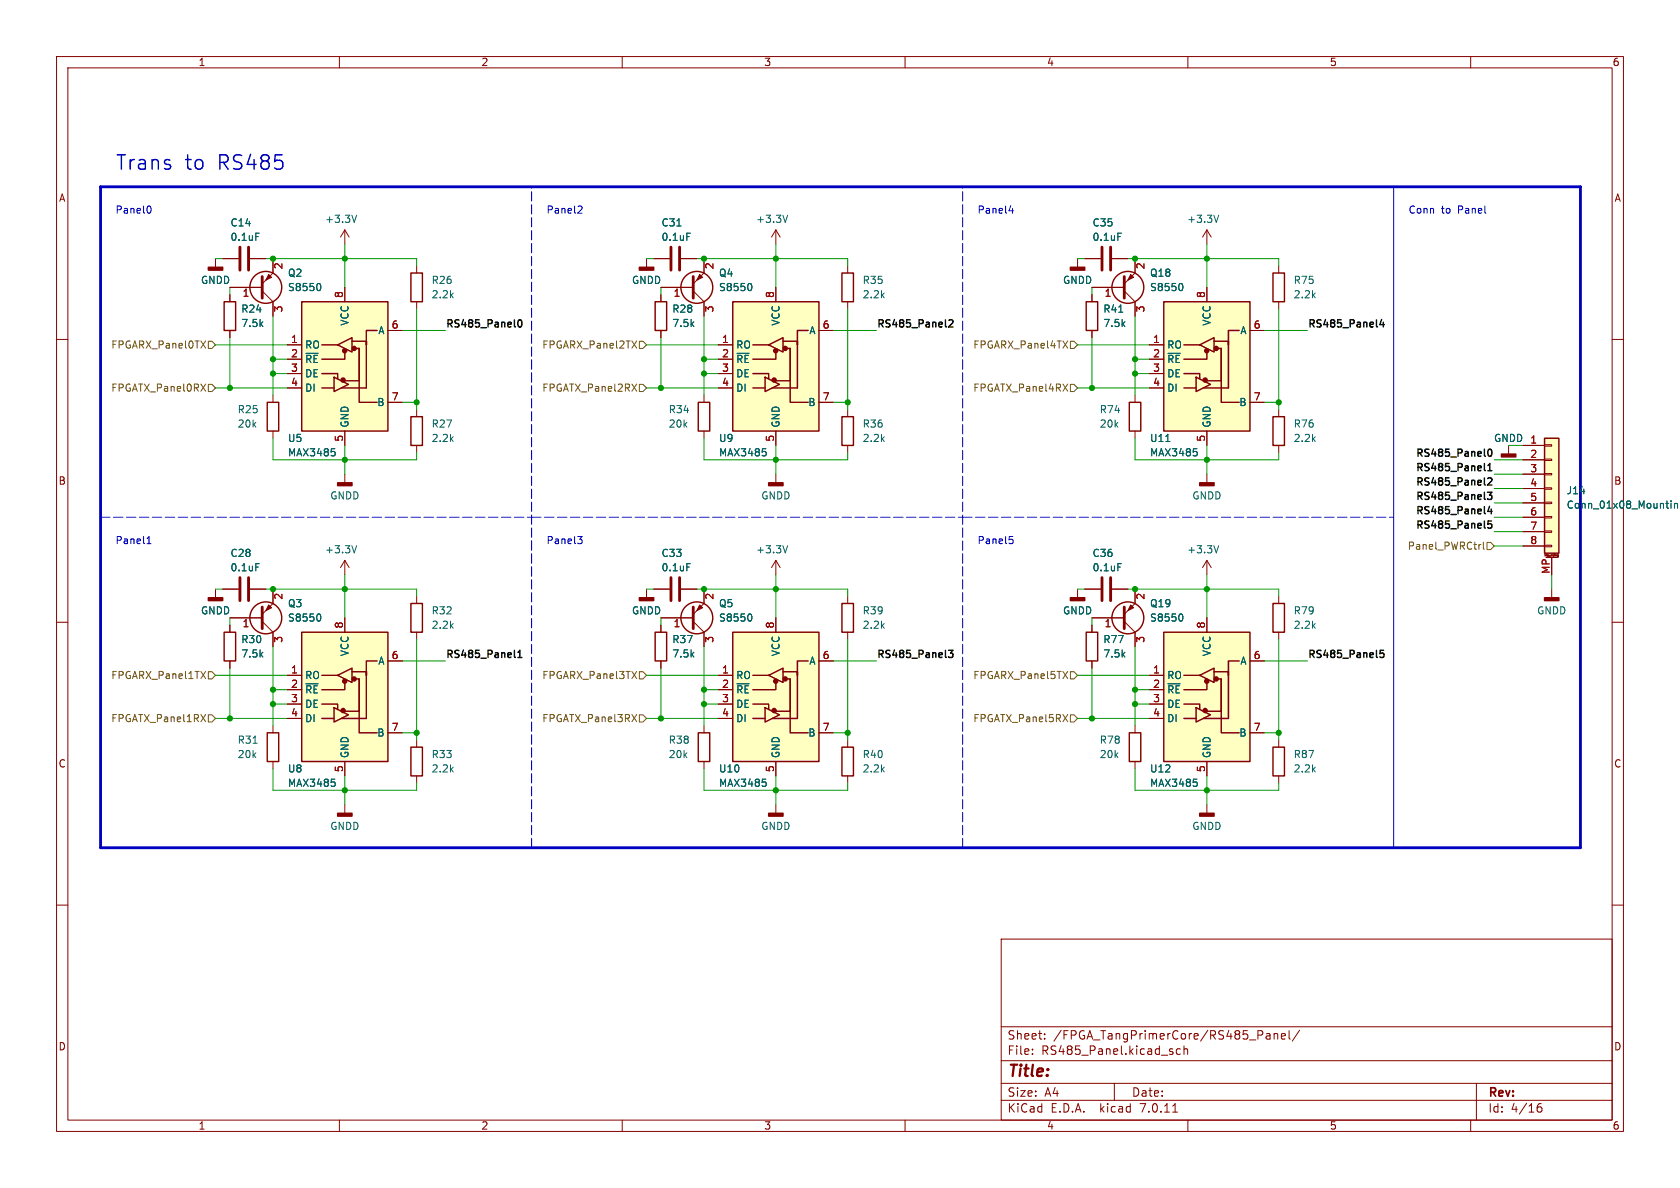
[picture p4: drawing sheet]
<svg xmlns="http://www.w3.org/2000/svg" width="297mm" height="210mm" viewBox="0 0 297 210" stroke-linecap="round" stroke-linejoin="round" font-family="sans-serif">
<g fill="none" stroke="#840000" stroke-width=".18">
<path d="M10 10h277v190h-277zM12 12h273v186h-273zM60 10v2M110 10v2M160 10v2M210 10v2M260 10v2M10 60h2M38.1 45.7v1.5M39.4 45.7h2.8M40.6 50.8h5.8M40.6 52.1v1.2"/>
<path d="M40.6 58.4v1.3M44.2 45.7h2.8M46.4 51.4l1.9 1.9v2.6M48.3 45.7v2.6l-1.9 1.9M61 40.6v2.6M61 50.8v2.5M61 40.6l-.8 1.3M61 40.6l.7 1.3M68.6 58.4h2.5M73.7 47v1.3M73.7 53.3v1.3M114.3 45.7v1.5"/>
<path d="M115.6 45.7h2.8M116.8 52.1v1.2M116.8 58.4v1.3M116.8 50.8h5.8M120.4 45.7h2.8M122.6 51.4l1.9 1.9v2.6M124.5 45.7v2.6l-1.9 1.9M137.2 40.6v2.6M137.2 50.8v2.5M137.2 40.6l-.8 1.3M137.2 40.6l.7 1.3M144.8 58.4h2.5"/>
<path d="M149.9 47v1.3M149.9 53.3v1.3M190.5 45.7v1.5M191.8 45.7h2.8M193 52.1v1.2M193 58.4v1.3M193 50.8h5.8M196.6 45.7h2.8M198.8 51.4l1.9 1.9v2.6M200.7 45.7v2.6l-1.9 1.9M213.4 40.6v2.6M213.4 50.8v2.5"/>
<path d="M213.4 40.6l-.8 1.3M213.4 40.6l.7 1.3M221 58.4h2.5M226.1 47v1.3M226.1 53.3v1.3M285 60h2M48.3 69.9v1.2M48.3 76.2v1.3M50.8 61h2.5M50.8 63.5h2.5M50.8 66h2.5M50.8 68.6h2.5"/>
<path d="M61 76.2v2.5M62.2 60.3h.1M68.6 71.1h2.5M73.7 72.4v1.3M73.7 78.7v1.3M124.5 69.9v1.2M124.5 76.2v1.3M127 61h2.5M127 63.5h2.5M127 66h2.5M127 68.6h2.5M137.2 76.2v2.5"/>
<path d="M138.4 60.3h.1M144.8 71.1h2.5M149.9 72.4v1.3M149.9 78.7v1.3M200.7 69.9v1.2M200.7 76.2v1.3M203.2 61h2.5M203.2 63.5h2.5M203.2 66h2.5M203.2 68.6h2.5M213.4 76.2v2.5M214.6 60.3h.1"/>
<path d="M221 71.1h2.5M226.1 72.4v1.3M226.1 78.7v1.3M266.7 78.7v1.6M269.2 78.7h3.8M273 78.6h1.3v.3h-1.3zM61 99.1l-.8 1.2M61 83.8v1.5M61 99.1v2.5M61 99.1l.7 1.2M137.2 83.8v1.5M137.2 99.1v2.5"/>
<path d="M137.2 99.1l-.8 1.2M137.2 99.1l.7 1.2M213.4 83.8v1.5M213.4 99.1v2.5M213.4 99.1l-.8 1.2M213.4 99.1l.7 1.2M269.2 81.3h3.8M269.2 83.8h3.8M269.2 86.4h3.8M269.2 88.9h3.8M269.2 91.4h3.8M269.2 94h3.8"/>
<path d="M269.2 96.5h3.8M273 96.4h1.3v.2h-1.3zM273 93.9h1.3v.2h-1.3zM273 91.3h1.3v.3h-1.3zM273 88.8h1.3v.2h-1.3zM273 86.2h1.3v.3h-1.3zM273 83.7h1.3v.2h-1.3zM273 81.2h1.3v.2h-1.3zM273.1 98.3v-.3l.2 .2 .1-.2v.3M273.3 98.6h2M274.3 98.6v3M274.6 98v.3"/>
<path d="M274.8 98h.1M275.3 98.4h.2M275.3 98.1v.2h.2M275.4 98.1h-.1M275.4 98.1h.1M275.5 98.4h.1M275.5 98.1v.3M10 110h2M38.1 104.1v1.6M39.4 104.1h2.8M40.6 109.2h5.8M40.6 110.5v1.3"/>
<path d="M40.6 116.8v1.3M44.2 104.1h2.8M46.4 109.9l1.9 1.9v2.5M48.3 104.1v2.6l-1.9 1.9M50.8 119.4h2.5M61 109.2v2.6M62.2 118.7h.1M68.6 116.8h2.5M73.7 105.4v1.3M73.7 111.8v1.2M114.3 104.1v1.6M115.6 104.1h2.8"/>
<path d="M116.8 110.5v1.3M116.8 116.8v1.3M116.8 109.2h5.8M120.4 104.1h2.8M122.6 109.9l1.9 1.9v2.5M124.5 104.1v2.6l-1.9 1.9M127 119.4h2.5M137.2 109.2v2.6M138.4 118.7h.1M144.8 116.8h2.5M149.9 105.4v1.3M149.9 111.8v1.2"/>
<path d="M190.5 104.1v1.6M191.8 104.1h2.8M193 110.5v1.3M193 116.8v1.3M193 109.2h5.8M196.6 104.1h2.8M198.8 109.9l1.9 1.9v2.5M200.7 104.1v2.6l-1.9 1.9M203.2 119.4h2.5M213.4 109.2v2.6M214.6 118.7h.1M221 116.8h2.5"/>
<path d="M226.1 105.4v1.3M226.1 111.8v1.2M274.3 104.1v1.6M285 110h2M48.3 128.3v1.2M48.3 134.6v1.3M50.8 121.9h2.5M50.8 124.5h2.5M50.8 127h2.5M61 134.6v2.6M68.6 129.5h2.5M73.7 130.8v1.3"/>
<path d="M73.7 137.2v1.2M124.5 128.3v1.2M124.5 134.6v1.3M127 121.9h2.5M127 124.5h2.5M127 127h2.5M137.2 134.6v2.6M144.8 129.5h2.5M149.9 130.8v1.3M149.9 137.2v1.2M200.7 128.3v1.2M200.7 134.6v1.3"/>
<path d="M203.2 121.9h2.5M203.2 124.5h2.5M203.2 127h2.5M213.4 134.6v2.6M221 129.5h2.5M226.1 130.8v1.3M226.1 137.2v1.2M10 160h2M61 142.2v1.6M137.2 142.2v1.6M213.4 142.2v1.6M285 160h2"/>
<path d="M177 166h108v32h-108zM60 198v2M110 198v2M160 198v2M177 194.5h108M177 191.5h108M177 187.5h108M177 181.5h108M182.5 186.3v.1M182.5 185.5v.1M184.7 183.6v.1M184.7 182.8v.1"/>
<path d="M197 191.5v3M207.3 196.6h.9M208.7 185.5l-.5-.1-.2 .3v.4l.1 .2h.6M209.3 185.5l.2-.1 .4 .1 .1 .9M209.3 184.9v1.5M210 198v2M223.9 182.8h.6v.9M223.9 183.6h.6M224.5 183.1l-.6 .1M225.2 182.8l.3-.1 .3 .1 .1 .9M225.2 182.7v1M226.5 183.2l.7-.1v-.3l-.5-.1-.2 .2 .1 .7h.6"/>
<path d="M227.9 182.2v1.3l.2 .2M229.7 182.1l-1.2 2M260 198v2M261 191.5v6.5M271.7 196l.3-.3h.5l.1 .3v.3l-.3 .3h-.3l-.3-.3M272.5 195.1a.6 .6 0 0 0-.8 .6"/>
</g>
<g fill="none" stroke="#840000" stroke-width=".25">
<path d="M39.6 53.3h2.1v5.1h-2.1zM53.3 53.3h15.3v22.9h-15.3zM66.7 58.4h-1.9v2.6v-.7M72.6 48.3h2.1v5h-2.1zM115.8 53.3h2.1v5.1h-2.1zM129.5 53.3h15.3v22.9h-15.3zM142.9 58.4h-1.9v2.6v-.7M148.8 48.3h2.1v5h-2.1zM192 53.3h2.1v5.1h-2.1zM205.7 53.3h15.3v22.9h-15.3zM219.1 58.4h-1.9v2.6v-.7M225 48.3h2.1v5h-2.1z"/>
<path d="M47.2 71.1h2.1v5.1h-2.1zM56.9 66h2.8v1M56.9 68.6h2.2M56.9 61h2.8M59.1 66.7l2.5 1.2-2.5 1.3zM59.7 61l2.5-1.3v2.5zM61 62.2v1.3h-4.1M62.2 60.3h2.6v8.3h-4.5M62.9 61.6h.6v9.5h3.2M63.5 61.6v5.7h-2.5M72.6 73.7h2.1v5h-2.1zM123.4 71.1h2.1v5.1h-2.1z"/>
<path d="M133.1 66h2.8v1M133.1 68.6h2.2M133.1 61h2.8M135.3 66.7l2.5 1.2-2.5 1.3zM135.9 61l2.5-1.3v2.5zM137.2 62.2v1.3h-4.1M138.4 60.3h2.6v8.3h-4.5M139.1 61.6h.6v9.5h3.2M139.7 61.6v5.7h-2.5M148.8 73.7h2.1v5h-2.1zM199.6 71.1h2.1v5.1h-2.1zM209.3 66h2.8v1"/>
<path d="M209.3 68.6h2.2M209.3 61h2.8M211.5 66.7l2.5 1.2-2.5 1.3zM212.1 61l2.5-1.3v2.5zM213.4 62.2v1.3h-4.1M214.6 60.3h2.6v8.3h-4.5M215.3 61.6h.6v9.5h3.2M215.9 61.6v5.7h-2.5M225 73.7h2.1v5h-2.1zM273 77.5h2.6v20.3h-2.6zM39.6 111.8h2.1v5h-2.1zM53.3 111.8h15.3v22.8h-15.3z"/>
<path d="M56.9 119.4h2.8M59.7 119.4l2.5-1.3v2.6zM62.2 118.7h2.6v8.3h-4.5M66.7 116.8h-1.9v2.6v-.7M72.6 106.7h2.1v5.1h-2.1zM115.8 111.8h2.1v5h-2.1zM129.5 111.8h15.3v22.8h-15.3zM133.1 119.4h2.8M135.9 119.4l2.5-1.3v2.6zM138.4 118.7h2.6v8.3h-4.5M142.9 116.8h-1.9v2.6v-.7M148.8 106.7h2.1v5.1h-2.1z"/>
<path d="M192 111.8h2.1v5h-2.1zM205.7 111.8h15.3v22.8h-15.3zM209.3 119.4h2.8M212.1 119.4l2.5-1.3v2.6zM214.6 118.7h2.6v8.3h-4.5M219.1 116.8h-1.9v2.6v-.7M225 106.7h2.1v5.1h-2.1zM47.2 129.5h2.1v5.1h-2.1zM56.9 124.5h2.8v.6M56.9 127h2.2M59.1 125.1l2.5 1.3-2.5 1.2zM59.7 125.1v.3"/>
<path d="M61 120.7v1.2h-4.1M62.9 120h.6v9.5h3.2M63.5 120v5.7h-2.5M72.6 132.1h2.1v5.1h-2.1zM123.4 129.5h2.1v5.1h-2.1zM133.1 124.5h2.8v.6M133.1 127h2.2M135.3 125.1l2.5 1.3-2.5 1.2zM135.9 125.1v.3M137.2 120.7v1.2h-4.1M139.1 120h.6v9.5h3.2M139.7 120v5.7h-2.5"/>
<path d="M148.8 132.1h2.1v5.1h-2.1zM199.6 129.5h2.1v5.1h-2.1zM209.3 124.5h2.8v.6M209.3 127h2.2M211.5 125.1l2.5 1.3-2.5 1.2zM212.1 125.1v.3M213.4 120.7v1.2h-4.1M215.3 120h.6v9.5h3.2M215.9 120v5.7h-2.5M225 132.1h2.1v5.1h-2.1z"/>
<circle cx="47" cy="50.8" r="2.82"/>
<circle cx="123.2" cy="50.8" r="2.82"/>
<circle cx="199.4" cy="50.8" r="2.82"/>
<circle cx="47" cy="109.2" r="2.82"/>
<circle cx="123.2" cy="109.2" r="2.82"/>
<circle cx="199.4" cy="109.2" r="2.82"/>
</g>
<g fill="#840000" stroke="#840000" stroke-width=".25">
<path d="M273 105.7h2.6v.5h-2.6z"/>
<path d="M135.9 143.8h2.5v.5h-2.5z"/>
<path d="M212.1 143.8h2.5v.5h-2.5z"/>
<path d="M36.8 105.7h2.6v.5h-2.6z"/>
<path d="M212.1 85.3h2.5v.6h-2.5z"/>
<path d="M59.7 143.8h2.5v.5h-2.5z"/>
<path d="M265.4 80.3h2.6v.5h-2.6z"/>
<path d="M59.7 85.3h2.5v.6h-2.5z"/>
<path d="M189.2 105.7h2.6v.5h-2.6z"/>
<path d="M189.2 47.2h2.6v.6h-2.6z"/>
<path d="M36.8 47.2h2.6v.6h-2.6z"/>
<path d="M113 47.2h2.6v.6h-2.6z"/>
<path d="M135.9 85.3h2.5v.6h-2.5z"/>
<path d="M113 105.7h2.6v.5h-2.6z"/>
<circle cx="136.9" cy="125.6" r=".36"/>
<circle cx="137.1" cy="120.4" r=".36"/>
<circle cx="138.8" cy="120" r=".36"/>
<circle cx="213.1" cy="125.6" r=".36"/>
<circle cx="213.3" cy="120.4" r=".36"/>
<circle cx="215" cy="120" r=".36"/>
<circle cx="213.1" cy="67.2" r=".36"/>
<circle cx="213.3" cy="62" r=".36"/>
<circle cx="215" cy="61.6" r=".36"/>
<circle cx="60.7" cy="67.2" r=".36"/>
<circle cx="60.9" cy="62" r=".36"/>
<circle cx="62.6" cy="61.6" r=".36"/>
<circle cx="60.7" cy="125.6" r=".36"/>
<circle cx="60.9" cy="120.4" r=".36"/>
<circle cx="62.6" cy="120" r=".36"/>
<circle cx="136.9" cy="67.2" r=".36"/>
<circle cx="137.1" cy="62" r=".36"/>
<circle cx="138.8" cy="61.6" r=".36"/>
</g>
<g fill="none" stroke="#840000" stroke-width=".51">
<path d="M42.4 43.7v4.1M43.9 43.7v4.1M46.4 48.9v3.8M118.6 43.7v4.1M120.1 43.7v4.1M122.6 48.9v3.8M194.8 43.7v4.1M196.3 43.7v4.1M198.8 48.9v3.8M42.4 102.1v4.1M43.9 102.1v4.1M46.4 107.3v3.8"/>
<path d="M118.6 102.1v4.1M120.1 102.1v4.1M122.6 107.3v3.8M194.8 102.1v4.1M196.3 102.1v4.1M198.8 107.3v3.8"/>
</g>
<g fill="none" stroke="#006464" stroke-width=".18">
<path d="M63 38l-.4 1.3M119.7 39.9h.7M139.2 38l-.4 1.3M215.4 38l-.4 1.3M45.2 41.2h.6M56.4 50.1a.79 .79 0 0 1 0 1.3M121.4 41.2h.6M132.6 50.1a.79 .79 0 0 1 0 1.3M197.6 41.2h.6M197.8 55.2h.7M208.8 50.1a.79 .79 0 0 1 0 1.3M58.6 79.3h.6"/>
<path d="M59 79.8l.3 .2v.3l-.3 .3M134.8 79.3h.6M135.2 79.8l.3 .2v.3l-.3 .3M206.1 78h.7M211 79.3h.6M211.4 79.8l.3 .2v.3l-.3 .3M45.2 99.6h.6M63 96.5l-.4 1.2M121.4 99.6h.6M139.2 96.5l-.4 1.2M197.6 99.6h.6M215.4 96.5l-.4 1.2"/>
<path d="M56.4 108.5a.79 .79 0 0 1 0 1.3M132.6 108.5a.79 .79 0 0 1 0 1.3M208.8 108.5a.79 .79 0 0 1 0 1.3M44.7 131.4h.8M58.6 137.7h.6M59 138.2l.3 .3v.3l-.3 .2M134.8 137.7h.6M135.2 138.2l.3 .3v.3l-.3 .2M211 137.7h.6M211.4 138.2l.3 .3v.3l-.3 .2"/>
</g>
<g fill="#ffffc2" stroke="#ffffc2" stroke-width=".18">
<path d="M129.5 111.8h15.3v22.8h-15.3z"/>
<path d="M205.7 111.8h15.3v22.8h-15.3z"/>
<path d="M205.7 53.3h15.3v22.9h-15.3z"/>
<path d="M273 77.5h2.6v20.3h-2.6z"/>
<path d="M53.3 53.3h15.3v22.9h-15.3z"/>
<path d="M53.3 111.8h15.3v22.8h-15.3z"/>
<path d="M129.5 53.3h15.3v22.9h-15.3z"/>
</g>
<g fill="#840000" stroke="#840000" stroke-width=".18">
<path d="M123.7 48.5l.5 .5-1 .5z"/>
<path d="M199.9 106.9l.5 .5-1 .6z"/>
<path d="M199.9 48.5l.5 .5-1 .5z"/>
<path d="M47.5 48.5l.5 .5-1 .5z"/>
<path d="M47.5 106.9l.5 .5-1 .6z"/>
<path d="M123.7 106.9l.5 .5-1 .6z"/>
</g>
<g fill="none" stroke="#725600" stroke-width=".18">
<path d="M35.5 60.3l.9 1.2M35.5 67.9l.9 1.3M36.4 60.3l-.9 1.2M36.4 67.9l-.9 1.3M36.8 60.3h.7l.6 .7-.6 .6h-.7zM36.8 67.9h.7l.6 .7-.6 .6h-.7zM111.7 60.3l.9 1.2M111.7 67.9l.9 1.3M112.6 60.3l-.9 1.2M112.6 67.9l-.9 1.3M113 60.3h.7l.6 .7-.6 .6h-.7zM113 67.9h.7l.6 .7-.6 .6h-.7z"/>
<path d="M187.9 60.3l.9 1.2M187.9 67.9l.9 1.3M188.8 60.3l-.9 1.2M188.8 67.9l-.9 1.3M189.2 60.3h.7l.6 .7-.6 .6h-.7zM189.2 67.9h.7l.6 .7-.6 .6h-.7zM261.8 96.3h-.2M262.2 95.8v1.1l.2 .2M262.9 95.9h.6l.7 .6-.7 .7h-.6zM35.5 118.7l.9 1.3M36.4 118.7l-.9 1.3M36.8 118.7h.7l.6 .7-.6 .6h-.7z"/>
<path d="M111.7 118.7l.9 1.3M112.6 118.7l-.9 1.3M113 118.7h.7l.6 .7-.6 .6h-.7zM187.9 118.7l.9 1.3M188.8 118.7l-.9 1.3M189.2 118.7h.7l.6 .7-.6 .6h-.7zM35.5 126.3l.9 1.3M36.4 126.3l-.9 1.3M36.8 126.4h.7l.6 .6-.6 .6h-.7zM111.7 126.3l.9 1.3M112.6 126.3l-.9 1.3M113 126.4h.7l.6 .6-.6 .6h-.7z"/>
<path d="M187.9 126.3l.9 1.3M188.8 126.3l-.9 1.3M189.2 126.4h.7l.6 .6-.6 .6h-.7z"/>
</g>
<g fill="none" stroke="#0f0f0f" stroke-width=".25">
<path d="M91.7 56.7l.1-.2a.68 .68 0 0 1 .5 .7 .68 .68 0 0 1-.5 .6l-.1-.1-.2-.4zM167.7 56.7l.5-.2 .3 .4-.8 .9h.8M244.2 56.5l-.3 .9h.8M244.6 57v.8M263.1 79.5l.2-.1a.68 .68 0 0 1 .5 .6 .68 .68 0 0 1-.5 .7l-.2-.2-.1-.3zM262.4 83l.2 .2M263 87h.8l-.5 .5 .4 .1v.6l-.2 .1-.5-.1M263 84.6l.5-.1 .3 .3-.8 .9h.8M263 83.2h.8M263 82.3l.4-.4v1.3M263.3 89.5l-.3 .9h.8M263.6 90v.8"/>
<path d="M263.7 92.1h-.6l-.1 .6 .2-.1h.4l.2 .2-.1 .4-.2 .2-.5-.2M91.5 116.2h.8M91.5 115.3l.4-.3v1.2M167.7 115h.8l-.5 .4 .4 .2v.5l-.2 .1-.5-.1M244.6 115h-.6l-.1 .6 .2-.2 .5 .1 .1 .2-.1 .4-.2 .1-.5-.1"/>
</g>
<path d="M26.3 36.4a.68 .68 0 0 1 .4 .7 .68 .68 0 0 1-.4 .6M102.4 36.4l.4 .1 .1 .3-.8 .9h.8M178.4 37.3h.8M179 36.8v.9M246.4 33v116.9M26 96.1h.7M26 95.2l.3-.4v1.3M102.1 94.8h.8l-.4 .5 .3 .1 .1 .5-.2 .2h-.4M178.4 94.8h.6M178.6 95.3h.3l.2 .3-.1 .4-.4 .1" fill="none" stroke="#0000c2" stroke-width=".18"/>
<path d="M17.8 33h261.6v116.9h-261.6z" fill="none" stroke="#0000c2" stroke-width=".5"/>
<path d="M17.8 91.4h76.2M94 91.4h76.2M170.2 91.4h76.2M94 149.9v-116.9M170.2 149.9v-116.9" fill="none" stroke="#0000c2" stroke-width=".18" stroke-dasharray="1.7 .6"/>
<g fill="none" stroke="#009600" stroke-width=".18">
<path d="M38.1 45.7h1.3M40.6 50.8v1.3M40.6 59.7v8.9M47 45.7h26.7v1.3M48.3 55.9v14M61 43.2v7.6M71.1 58.4h7.6M73.7 54.6v17.8M114.3 45.7h1.3M116.8 50.8v1.3M116.8 59.7v8.9M123.2 45.7h26.7v1.3"/>
<path d="M124.5 55.9v14M137.2 43.2v7.6M147.3 58.4h7.6M149.9 54.6v17.8M190.5 45.7h1.3M193 50.8v1.3M193 59.7v8.9M199.4 45.7h26.7v1.3M200.7 55.9v14M213.4 43.2v7.6M223.5 58.4h7.6M226.1 54.6v17.8"/>
<path d="M38.1 61h12.7M38.1 68.6h12.7M48.3 77.5v3.8h25.4v-1.3M48.3 63.5h2.5M48.3 66h2.5M61 78.7v5.1M71.1 71.1h2.6M114.3 61h12.7M114.3 68.6h12.7M124.5 77.5v3.8h25.4v-1.3M124.5 63.5h2.5M124.5 66h2.5"/>
<path d="M137.2 78.7v5.1M147.3 71.1h2.6M190.5 61h12.7M190.5 68.6h12.7M200.7 77.5v3.8h25.4v-1.3M200.7 63.5h2.5M200.7 66h2.5M213.4 78.7v5.1M223.5 71.1h2.6M264.2 81.3h5M264.2 83.8h5M264.2 91.4h5"/>
<path d="M264.2 86.4h5M264.2 94h5M264.2 96.5h5M264.2 88.9h5M38.1 104.1h1.3M38.1 119.4h12.7M40.6 109.2v1.3M40.6 118.1v8.9M47 104.1h26.7v1.3M48.3 114.3v14M61 101.6v7.6M71.1 116.8h7.6"/>
<path d="M73.7 113v17.8M114.3 104.1h1.3M114.3 119.4h12.7M116.8 109.2v1.3M116.8 118.1v8.9M123.2 104.1h26.7v1.3M124.5 114.3v14M137.2 101.6v7.6M147.3 116.8h7.6M149.9 113v17.8M190.5 104.1h1.3M190.5 119.4h12.7"/>
<path d="M193 109.2v1.3M193 118.1v8.9M199.4 104.1h26.7v1.3M200.7 114.3v14M213.4 101.6v7.6M223.5 116.8h7.6M226.1 113v17.8M274.3 101.6v2.5M38.1 127h12.7M48.3 135.9v3.8h25.4v-1.3M48.3 124.5h2.5M48.3 121.9h2.5"/>
<path d="M61 137.2v5M71.1 129.5h2.6M114.3 127h12.7M124.5 135.9v3.8h25.4v-1.3M124.5 124.5h2.5M124.5 121.9h2.5M137.2 137.2v5M147.3 129.5h2.6M190.5 127h12.7M200.7 135.9v3.8h25.4v-1.3M200.7 124.5h2.5M200.7 121.9h2.5"/>
<path d="M213.4 137.2v5M223.5 129.5h2.6"/>
</g>
<g fill="#009600" stroke="#009600" stroke-width=".18">
<circle cx="213.4" cy="104.1" r=".46"/>
<circle cx="200.7" cy="104.1" r=".46"/>
<circle cx="200.7" cy="121.9" r=".46"/>
<circle cx="193" cy="127" r=".46"/>
<circle cx="200.7" cy="124.5" r=".46"/>
<circle cx="213.4" cy="81.3" r=".46"/>
<circle cx="226.1" cy="129.5" r=".46"/>
<circle cx="200.7" cy="66" r=".46"/>
<circle cx="193" cy="68.6" r=".46"/>
<circle cx="200.7" cy="63.5" r=".46"/>
<circle cx="226.1" cy="71.1" r=".46"/>
<circle cx="213.4" cy="45.7" r=".46"/>
<circle cx="200.7" cy="45.7" r=".46"/>
<circle cx="213.4" cy="139.7" r=".46"/>
<circle cx="61" cy="139.7" r=".46"/>
<circle cx="73.7" cy="129.5" r=".46"/>
<circle cx="61" cy="104.1" r=".46"/>
<circle cx="48.3" cy="121.9" r=".46"/>
<circle cx="48.3" cy="124.5" r=".46"/>
<circle cx="124.5" cy="45.7" r=".46"/>
<circle cx="124.5" cy="66" r=".46"/>
<circle cx="116.8" cy="68.6" r=".46"/>
<circle cx="149.9" cy="71.1" r=".46"/>
<circle cx="137.2" cy="45.7" r=".46"/>
<circle cx="48.3" cy="104.1" r=".46"/>
<circle cx="73.7" cy="71.1" r=".46"/>
<circle cx="40.6" cy="127" r=".46"/>
<circle cx="48.3" cy="45.7" r=".46"/>
<circle cx="61" cy="45.7" r=".46"/>
<circle cx="48.3" cy="63.5" r=".46"/>
<circle cx="40.6" cy="68.6" r=".46"/>
<circle cx="48.3" cy="66" r=".46"/>
<circle cx="61" cy="81.3" r=".46"/>
<circle cx="137.2" cy="139.7" r=".46"/>
<circle cx="124.5" cy="124.5" r=".46"/>
<circle cx="124.5" cy="104.1" r=".46"/>
<circle cx="149.9" cy="129.5" r=".46"/>
<circle cx="116.8" cy="127" r=".46"/>
<circle cx="137.2" cy="81.3" r=".46"/>
<circle cx="124.5" cy="63.5" r=".46"/>
<circle cx="124.5" cy="121.9" r=".46"/>
<circle cx="137.2" cy="104.1" r=".46"/>
</g>
<g font-size="3.5" fill="#0000c2">
<text x="20.3" y="30.2">Trans</text>
<text x="32.7" y="30.2">to</text>
<text x="38.6" y="30.2">RS485</text>
</g>
<text font-size="2.8" fill="#840000" x="178" y="190.9">Title:</text>
<g font-size="2.1" fill="#840000">
<text x="178" y="184">Sheet:</text>
<text x="186.2" y="184">/FPGA_TangPrimerCore/RS485_Panel/</text>
<text x="178" y="186.7">File:</text>
<text x="184.1" y="186.7">RS485_Panel.kicad_sch</text>
<text x="178" y="196.9">KiCad</text>
<text x="178" y="194.1">Size:</text>
<text x="184.7" y="194.1">A4</text>
<text x="185.7" y="196.9">E.D.A.</text>
<text x="194.6" y="196.9">kicad</text>
<text x="200" y="194.1">Date:</text>
<text x="201.8" y="196.9">7.0.11</text>
<text x="263" y="194.3">Rev:</text>
<text x="263" y="196.9">Id:</text>
<text x="267.1" y="196.9">4/16</text>
</g>
<g font-size="1.8" fill="#840000">
<text x="35" y="11.9">1</text>
<text x="85" y="11.9">2</text>
<text x="135" y="11.9">3</text>
<text x="185" y="11.9">4</text>
<text x="235" y="11.9">5</text>
<text x="285" y="11.9">6</text>
<text x="10.3" y="35.9">A</text>
<text x="285.3" y="35.9">A</text>
<text x="10.3" y="85.9">B</text>
<text x="285.3" y="85.9">B</text>
<text x="10.3" y="135.9">C</text>
<text x="285.3" y="135.9">C</text>
<text x="10.3" y="185.9">D</text>
<text x="285.3" y="185.9">D</text>
<text x="35" y="199.9">1</text>
<text x="85" y="199.9">2</text>
<text x="135" y="199.9">3</text>
<text x="185" y="199.9">4</text>
<text x="235" y="199.9">5</text>
<text x="285" y="199.9">6</text>
</g>
<g font-size="1.8" fill="#0000c2">
<text x="20.3" y="37.9">Panel0</text>
<text x="96.5" y="37.9">Panel2</text>
<text x="172.7" y="37.9">Panel4</text>
<text x="248.9" y="37.9">Conn</text>
<text x="254.8" y="37.9">to</text>
<text x="257.9" y="37.9">Panel</text>
<text x="20.3" y="96.3">Panel1</text>
<text x="96.5" y="96.3">Panel3</text>
<text x="172.7" y="96.3">Panel5</text>
</g>
<g font-size="1.8" fill="#006464">
<text x="40.6" y="40.2">C14</text>
<text x="57.4" y="39.6">+3.3V</text>
<text x="116.8" y="40.2">C31</text>
<text x="133.6" y="39.6">+3.3V</text>
<text x="193" y="40.2">C35</text>
<text x="209.8" y="39.6">+3.3V</text>
<text x="40.6" y="42.8">0.1uF</text>
<text x="116.8" y="42.8">0.1uF</text>
<text x="193" y="42.8">0.1uF</text>
<text x="35.4" y="50.4">GNDD</text>
<text x="50.8" y="51.7">S8550</text>
<text x="50.8" y="49.1">Q2</text>
<text x="76.2" y="52.9">2.2k</text>
<text x="76.2" y="50.4">R26</text>
<text x="111.6" y="50.4">GNDD</text>
<text x="127" y="51.7">S8550</text>
<text x="127" y="49.1">Q4</text>
<text x="152.4" y="52.9">2.2k</text>
<text x="152.4" y="50.4">R35</text>
<text x="187.8" y="50.4">GNDD</text>
<text x="203.2" y="49.1">Q18</text>
<text x="203.2" y="51.7">S8550</text>
<text x="228.6" y="52.9">2.2k</text>
<text x="228.6" y="50.4">R75</text>
<text x="42.6" y="58">7.5k</text>
<text x="42.6" y="55.5">R24</text>
<text x="61.8" y="57.7" transform="rotate(-90 61.8 57.7)">VCC</text>
<text x="66.8" y="59.3">A</text>
<text x="118.8" y="58">7.5k</text>
<text x="118.8" y="55.5">R28</text>
<text x="138" y="57.7" transform="rotate(-90 138 57.7)">VCC</text>
<text x="143" y="59.3">A</text>
<text x="195" y="58">7.5k</text>
<text x="195" y="55.5">R41</text>
<text x="214.2" y="57.7" transform="rotate(-90 214.2 57.7)">VCC</text>
<text x="219.2" y="59.3">A</text>
<text x="53.8" y="61.8">RO</text>
<text x="53.8" y="64.4">~{RE}</text>
<text x="130" y="61.8">RO</text>
<text x="130" y="64.4">~{RE}</text>
<text x="206.2" y="61.8">RO</text>
<text x="206.2" y="64.4">~{RE}</text>
<text x="53.8" y="66.9">DE</text>
<text x="53.8" y="69.4">DI</text>
<text x="66.6" y="72">B</text>
<text x="130" y="66.9">DE</text>
<text x="130" y="69.4">DI</text>
<text x="142.8" y="72">B</text>
<text x="206.2" y="66.9">DE</text>
<text x="206.2" y="69.4">DI</text>
<text x="219" y="72">B</text>
<text x="41.9" y="75.8">20k</text>
<text x="41.9" y="73.3">R25</text>
<text x="61.8" y="75.7" transform="rotate(-90 61.8 75.7)">GND</text>
<text x="76.2" y="75.8">R27</text>
<text x="118.1" y="75.8">20k</text>
<text x="118.1" y="73.3">R34</text>
<text x="138" y="75.7" transform="rotate(-90 138 75.7)">GND</text>
<text x="152.4" y="75.8">R36</text>
<text x="194.3" y="75.8">20k</text>
<text x="194.3" y="73.3">R74</text>
<text x="214.2" y="75.7" transform="rotate(-90 214.2 75.7)">GND</text>
<text x="228.6" y="75.8">R76</text>
<text x="50.8" y="80.9">MAX3485</text>
<text x="50.8" y="78.3">U5</text>
<text x="76.2" y="78.3">2.2k</text>
<text x="127" y="80.9">MAX3485</text>
<text x="127" y="78.3">U9</text>
<text x="152.4" y="78.3">2.2k</text>
<text x="203.2" y="78.3">U11</text>
<text x="203.2" y="80.9">MAX3485</text>
<text x="228.6" y="78.3">2.2k</text>
<text x="58.3" y="88.5">GNDD</text>
<text x="134.5" y="88.5">GNDD</text>
<text x="210.7" y="88.5">GNDD</text>
<text x="276.9" y="87.6">J14</text>
<text x="276.9" y="90.1">Conn_01x08_MountingPin</text>
<text x="40.6" y="98.7">C28</text>
<text x="40.6" y="101.2">0.1uF</text>
<text x="57.4" y="98">+3.3V</text>
<text x="116.8" y="98.7">C33</text>
<text x="116.8" y="101.2">0.1uF</text>
<text x="133.6" y="98">+3.3V</text>
<text x="193" y="98.7">C36</text>
<text x="193" y="101.2">0.1uF</text>
<text x="209.8" y="98">+3.3V</text>
<text x="50.8" y="107.5">Q3</text>
<text x="127" y="107.5">Q5</text>
<text x="203.2" y="107.5">Q19</text>
<text x="35.4" y="108.8">GNDD</text>
<text x="42.6" y="113.9">R30</text>
<text x="50.8" y="110.1">S8550</text>
<text x="76.2" y="111.4">2.2k</text>
<text x="76.2" y="108.8">R32</text>
<text x="111.6" y="108.8">GNDD</text>
<text x="118.8" y="113.9">R37</text>
<text x="127" y="110.1">S8550</text>
<text x="152.4" y="111.4">2.2k</text>
<text x="152.4" y="108.8">R39</text>
<text x="187.8" y="108.8">GNDD</text>
<text x="195" y="113.9">R77</text>
<text x="203.2" y="110.1">S8550</text>
<text x="228.6" y="111.4">2.2k</text>
<text x="228.6" y="108.8">R79</text>
<text x="271.6" y="108.8">GNDD</text>
<text x="42.6" y="116.4">7.5k</text>
<text x="61.8" y="116.1" transform="rotate(-90 61.8 116.1)">VCC</text>
<text x="66.8" y="117.7">A</text>
<text x="118.8" y="116.4">7.5k</text>
<text x="138" y="116.1" transform="rotate(-90 138 116.1)">VCC</text>
<text x="143" y="117.7">A</text>
<text x="195" y="116.4">7.5k</text>
<text x="214.2" y="116.1" transform="rotate(-90 214.2 116.1)">VCC</text>
<text x="219.2" y="117.7">A</text>
<text x="53.8" y="120.2">RO</text>
<text x="53.8" y="122.8">~{RE}</text>
<text x="53.8" y="125.3">DE</text>
<text x="130" y="120.2">RO</text>
<text x="130" y="122.8">~{RE}</text>
<text x="130" y="125.3">DE</text>
<text x="206.2" y="120.2">RO</text>
<text x="206.2" y="122.8">~{RE}</text>
<text x="206.2" y="125.3">DE</text>
<text x="41.9" y="131.7">R31</text>
<text x="53.8" y="127.9">DI</text>
<text x="66.6" y="130.4">B</text>
<text x="118.1" y="131.7">R38</text>
<text x="130" y="127.9">DI</text>
<text x="142.8" y="130.4">B</text>
<text x="194.3" y="131.7">R78</text>
<text x="206.2" y="127.9">DI</text>
<text x="219" y="130.4">B</text>
<text x="41.9" y="134.2">20k</text>
<text x="50.8" y="136.8">U8</text>
<text x="61.8" y="134.1" transform="rotate(-90 61.8 134.1)">GND</text>
<text x="76.2" y="136.8">2.2k</text>
<text x="76.2" y="134.2">R33</text>
<text x="118.1" y="134.2">20k</text>
<text x="127" y="136.8">U10</text>
<text x="138" y="134.1" transform="rotate(-90 138 134.1)">GND</text>
<text x="152.4" y="136.8">2.2k</text>
<text x="152.4" y="134.2">R40</text>
<text x="194.3" y="134.2">20k</text>
<text x="203.2" y="136.8">U12</text>
<text x="214.2" y="134.1" transform="rotate(-90 214.2 134.1)">GND</text>
<text x="228.6" y="136.8">2.2k</text>
<text x="228.6" y="134.2">R87</text>
<text x="50.8" y="139.3">MAX3485</text>
<text x="127" y="139.3">MAX3485</text>
<text x="203.2" y="139.3">MAX3485</text>
<text x="58.3" y="146.9">GNDD</text>
<text x="134.5" y="146.9">GNDD</text>
<text x="210.7" y="146.9">GNDD</text>
</g>
<g font-size="1.8" fill="#a90000">
<text x="50.2" y="47.7" transform="rotate(-90 50.2 47.7)">2</text>
<text x="126.4" y="47.7" transform="rotate(-90 126.4 47.7)">2</text>
<text x="202.6" y="47.7" transform="rotate(-90 202.6 47.7)">2</text>
<text x="42.8" y="52.8">1</text>
<text x="60.7" y="52.8" transform="rotate(-90 60.7 52.8)">8</text>
<text x="119" y="52.8">1</text>
<text x="136.9" y="52.8" transform="rotate(-90 136.9 52.8)">8</text>
<text x="195.2" y="52.8">1</text>
<text x="213.1" y="52.8" transform="rotate(-90 213.1 52.8)">8</text>
<text x="50.2" y="55.3" transform="rotate(-90 50.2 55.3)">3</text>
<text x="69.1" y="58.2">6</text>
<text x="126.4" y="55.3" transform="rotate(-90 126.4 55.3)">3</text>
<text x="145.3" y="58.2">6</text>
<text x="202.6" y="55.3" transform="rotate(-90 202.6 55.3)">3</text>
<text x="221.5" y="58.2">6</text>
<text x="51.4" y="60.7">1</text>
<text x="51.4" y="63.2">2</text>
<text x="51.4" y="65.8">3</text>
<text x="127.6" y="60.7">1</text>
<text x="127.6" y="63.2">2</text>
<text x="127.6" y="65.8">3</text>
<text x="203.8" y="60.7">1</text>
<text x="203.8" y="63.2">2</text>
<text x="203.8" y="65.8">3</text>
<text x="51.4" y="68.3">4</text>
<text x="69.1" y="70.9">7</text>
<text x="127.6" y="68.3">4</text>
<text x="145.3" y="70.9">7</text>
<text x="203.8" y="68.3">4</text>
<text x="221.5" y="70.9">7</text>
<text x="60.7" y="78.2" transform="rotate(-90 60.7 78.2)">5</text>
<text x="136.9" y="78.2" transform="rotate(-90 136.9 78.2)">5</text>
<text x="213.1" y="78.2" transform="rotate(-90 213.1 78.2)">5</text>
<text x="264" y="78.3">GNDD 1</text>
<text x="270.4" y="81">2</text>
<text x="270.4" y="83.6">3</text>
<text x="270.4" y="86.1">4</text>
<text x="270.4" y="88.6">5</text>
<text x="270.4" y="91.2">6</text>
<text x="270.4" y="93.7">7</text>
<text x="270.4" y="96.3">8</text>
<text x="274.1" y="101.5" transform="rotate(-90 274.1 101.5)">MP</text>
<text x="50.2" y="106.1" transform="rotate(-90 50.2 106.1)">2</text>
<text x="126.4" y="106.1" transform="rotate(-90 126.4 106.1)">2</text>
<text x="202.6" y="106.1" transform="rotate(-90 202.6 106.1)">2</text>
<text x="42.8" y="111.2">1</text>
<text x="50.2" y="113.7" transform="rotate(-90 50.2 113.7)">3</text>
<text x="60.7" y="111.2" transform="rotate(-90 60.7 111.2)">8</text>
<text x="119" y="111.2">1</text>
<text x="126.4" y="113.7" transform="rotate(-90 126.4 113.7)">3</text>
<text x="136.9" y="111.2" transform="rotate(-90 136.9 111.2)">8</text>
<text x="195.2" y="111.2">1</text>
<text x="202.6" y="113.7" transform="rotate(-90 202.6 113.7)">3</text>
<text x="213.1" y="111.2" transform="rotate(-90 213.1 111.2)">8</text>
<text x="51.4" y="119.1">1</text>
<text x="69.1" y="116.6">6</text>
<text x="127.6" y="119.1">1</text>
<text x="145.3" y="116.6">6</text>
<text x="203.8" y="119.1">1</text>
<text x="221.5" y="116.6">6</text>
<text x="51.4" y="121.7">2</text>
<text x="51.4" y="124.2">3</text>
<text x="127.6" y="121.7">2</text>
<text x="127.6" y="124.2">3</text>
<text x="203.8" y="121.7">2</text>
<text x="203.8" y="124.2">3</text>
<text x="51.4" y="126.7">4</text>
<text x="69.1" y="129.3">7</text>
<text x="127.6" y="126.7">4</text>
<text x="145.3" y="129.3">7</text>
<text x="203.8" y="126.7">4</text>
<text x="221.5" y="129.3">7</text>
<text x="60.7" y="136.6" transform="rotate(-90 60.7 136.6)">5</text>
<text x="136.9" y="136.6" transform="rotate(-90 136.9 136.6)">5</text>
<text x="213.1" y="136.6" transform="rotate(-90 213.1 136.6)">5</text>
</g>
<g font-size="1.8" fill="#0f0f0f">
<text x="78.7" y="58">RS485_Panel0</text>
<text x="154.9" y="58">RS485_Panel2</text>
<text x="231.1" y="58">RS485_Panel4</text>
<text x="250" y="83.4">RS485_Panel1</text>
<text x="250" y="80.8">RS485_Panel0</text>
<text x="250" y="88.5">RS485_Panel3</text>
<text x="250" y="85.9">RS485_Panel2</text>
<text x="250" y="91">RS485_Panel4</text>
<text x="250" y="93.5">RS485_Panel5</text>
<text x="78.7" y="116.4">RS485_Panel1</text>
<text x="154.9" y="116.4">RS485_Panel3</text>
<text x="231.1" y="116.4">RS485_Panel5</text>
</g>
<g font-size="1.8" fill="#725600">
<text x="19.6" y="61.8">FPGARX_Panel0TX</text>
<text x="95.8" y="61.8">FPGARX_Panel2TX</text>
<text x="172" y="61.8">FPGARX_Panel4TX</text>
<text x="19.6" y="69.4">FPGATX_Panel0RX</text>
<text x="95.8" y="69.4">FPGATX_Panel2RX</text>
<text x="172" y="69.4">FPGATX_Panel4RX</text>
<text x="248.8" y="97.4">Panel_PWRCtrl</text>
<text x="19.6" y="120.2">FPGARX_Panel1TX</text>
<text x="95.8" y="120.2">FPGARX_Panel3TX</text>
<text x="172" y="120.2">FPGARX_Panel5TX</text>
<text x="19.6" y="127.9">FPGATX_Panel1RX</text>
<text x="95.8" y="127.9">FPGATX_Panel3RX</text>
<text x="172" y="127.9">FPGATX_Panel5RX</text>
</g>
<text font-size=".5" fill="#840000" x="272.8" y="98.6">Mounting</text>
</svg>
